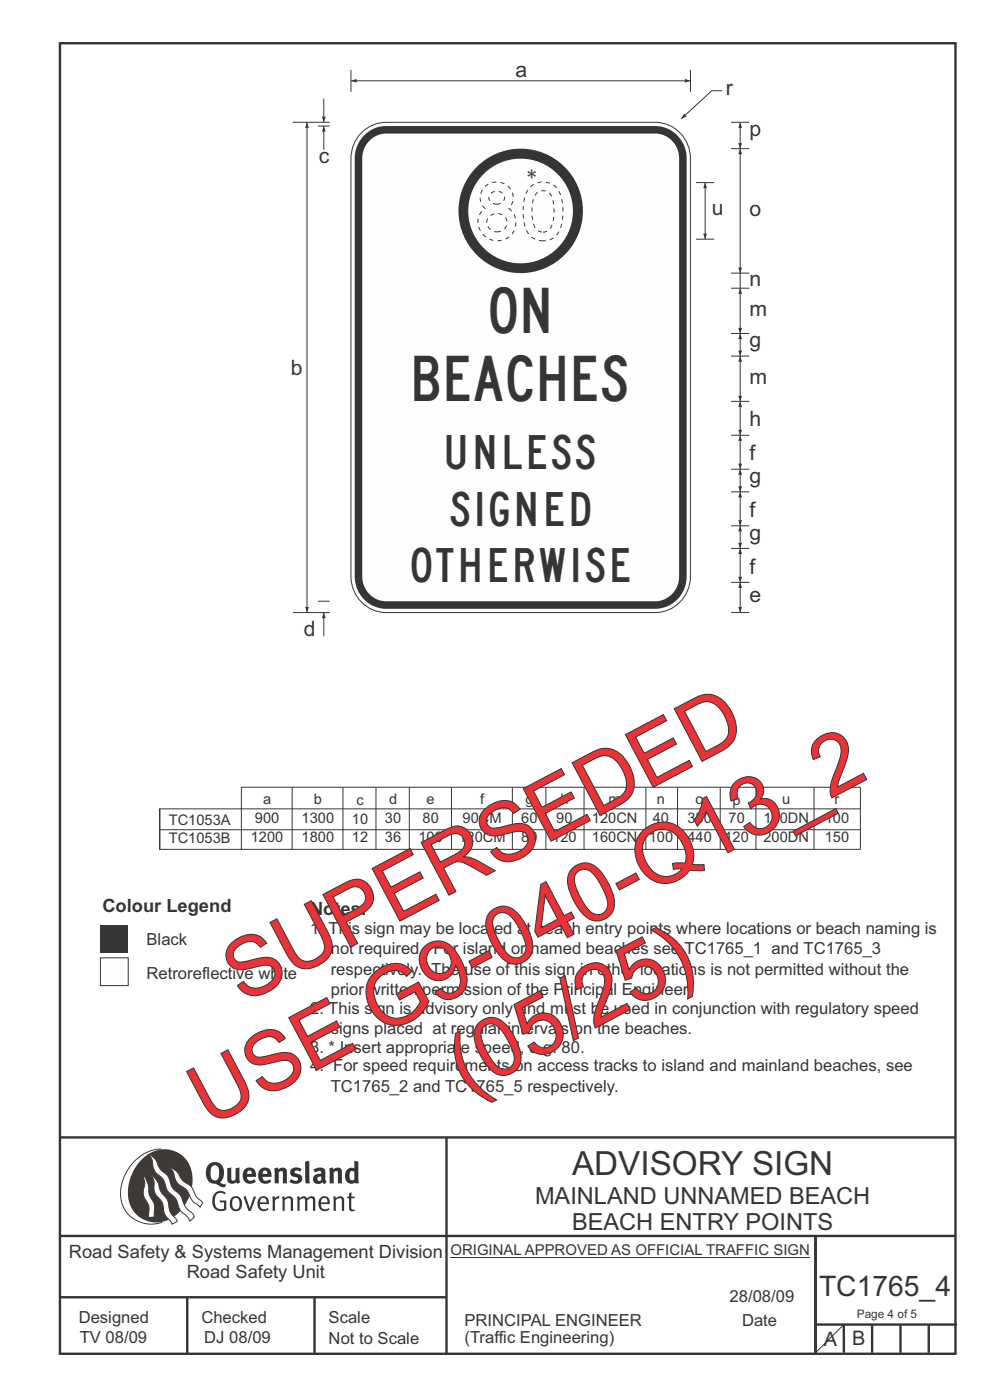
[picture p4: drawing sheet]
<svg xmlns="http://www.w3.org/2000/svg" width="210mm" height="297mm" viewBox="0 0 210 297" stroke-linecap="round" stroke-linejoin="round" font-family="sans-serif">
<g fill="none" stroke="#373435" stroke-width=".51">
<path d="M12.7 9.2h190v278h-190zM12.7 241.3h190M94.7 241.4v45.8M12.7 275.2h82M12.7 262.2h190.1M39.7 275.2v12M66.7 275.2v12M173 262.1v24.8M173 281h30M179 281v6M185 281v6M191 281v6"/>
<path d="M197 281v6"/>
</g>
<g fill="none" stroke="#373435" stroke-width=".21">
<path d="M33.9 176h148.6M62 167v13.2M72.7 167v13.2M79.7 167v13.2M86.8 167v13.2M95.8 167v13.2M108.7 167v13.2M115.8 167v13.2M123.9 167v13.2M137 167v13.2M143.7 167v13.2M152.8 167v13.2"/>
<path d="M160.3 167v13.2M172.7 167v13.2M182.5 171.6h-148.6v8.6h148.6v-13.2h-131.3v13.2M95.5 266.7h76.3"/>
</g>
<path d="M21.3 196.2h5.9v5.9h-5.9z" fill-rule="evenodd" fill="#373435"/>
<g fill="#fefefe" stroke="#373435" stroke-width=".21">
<path d="M21.3 203.2h5.9v5.9h-5.9z" fill-rule="evenodd"/>
<path d="M77 27.8a7.4 7.4 0 0 1 4.9-1.9h57.1a7.6 7.6 0 0 1 7.4 7.7v88.7a7.6 7.6 0 0 1-7.4 7.6h-57.1a7.6 7.6 0 0 1-7.5-7.6v-88.7a7.7 7.7 0 0 1 2.6-5.8z" fill-rule="evenodd"/>
</g>
<path d="M77.2 28.7a6.6 6.6 0 0 1 4.7-2h57a6.8 6.8 0 0 1 6.7 6.9v88.7a6.8 6.8 0 0 1-6.7 6.8h-57a6.8 6.8 0 0 1-6.7-6.8v-88.7a6.9 6.9 0 0 1 2-4.9z" fill-rule="evenodd" fill="#373435"/>
<path d="M78.4 29.9a5 5 0 0 1 3.6-1.6h56.9a5.2 5.2 0 0 1 5.1 5.3v88.7a5.2 5.2 0 0 1-5.1 5.2h-56.9a5.2 5.2 0 0 1-5.2-5.2v-88.7a5.3 5.3 0 0 1 1.6-3.7z" fill-rule="evenodd" fill="#fefefe"/>
<path d="M74.4 17.1h72.1" fill="none" stroke="#373435" stroke-width=".21"/>
<g fill="#373435">
<path d="M145.3 16.7l1.2 .4-1.2 .4z"/>
<path d="M74.4 17.1l1.2-.4v.8z"/>
</g>
<path d="M65.1 25.9v104" fill="none" stroke="#373435" stroke-width=".21"/>
<g fill="#373435">
<path d="M65.1 25.9l.4 1.2h-.8z"/>
<path d="M64.7 128.8h.8l-.4 1.1z"/>
</g>
<path d="M62.1 25.9h7.8M67.4 26.7h2.5M68.7 26.7v5.1M67.4 127.5h2.5" fill="none" stroke="#373435" stroke-width=".21"/>
<path d="M68.7 26.7l.4 1.2h-.8z" fill="#373435"/>
<path d="M68.7 20.9v5" fill="none" stroke="#373435" stroke-width=".21"/>
<path d="M68.3 24.8h.8l-.4 1.1z" fill="#373435"/>
<path d="M74.4 14.8v4.7M153.2 19.2h-2.2l-6.5 6" fill="none" stroke="#373435" stroke-width=".21"/>
<path d="M145.1 24.1l.5 .6-1.1 .5z" fill="#373435"/>
<path d="M146.5 14.8v4.7M155.1 31.5h3.8M157 123.5v6.4" fill="none" stroke="#373435" stroke-width=".21"/>
<g fill="#373435">
<path d="M157 123.5l.4 1.2h-.8z"/>
<path d="M156.6 128.8h.8l-.4 1.1z"/>
</g>
<path d="M157 25.9v5.6" fill="none" stroke="#373435" stroke-width=".21"/>
<g fill="#373435">
<path d="M157 25.9l.4 1.2h-.8z"/>
<path d="M156.6 30.4h.8l-.4 1.1z"/>
</g>
<path d="M157 31.5v26.4" fill="none" stroke="#373435" stroke-width=".21"/>
<g fill="#373435">
<path d="M157 31.5l.4 1.2h-.8z"/>
<path d="M156.6 56.8h.8l-.4 1.1z"/>
</g>
<path d="M157 116.3v7.2" fill="none" stroke="#373435" stroke-width=".21"/>
<g fill="#373435">
<path d="M157 116.3l.4 1.2h-.8z"/>
<path d="M156.6 122.4h.8l-.4 1.1z"/>
</g>
<path d="M157 85.1v7.2" fill="none" stroke="#373435" stroke-width=".21"/>
<g fill="#373435">
<path d="M157 85.1l.4 1.2h-.8z"/>
<path d="M156.6 91.2h.8l-.4 1.1z"/>
</g>
<path d="M157 75.5v9.6" fill="none" stroke="#373435" stroke-width=".21"/>
<g fill="#373435">
<path d="M157 75.5l.4 1.2h-.8z"/>
<path d="M156.6 84h.8l-.4 1.1z"/>
</g>
<path d="M157 104.3v7.2" fill="none" stroke="#373435" stroke-width=".21"/>
<g fill="#373435">
<path d="M157 104.3l.4 1.2h-.8z"/>
<path d="M156.6 110.4h.8l-.4 1.1z"/>
</g>
<path d="M157 111.5v4.8" fill="none" stroke="#373435" stroke-width=".21"/>
<g fill="#373435">
<path d="M157 111.5l.4 1.2h-.8z"/>
<path d="M156.6 115.2h.8l-.4 1.1z"/>
</g>
<path d="M149.6 38.7v12M155.1 25.9h3.8M155.1 57.9h3.8M157 57.9v3.2M155.1 75.5h3.8M155.1 85.1h3.8M155.1 116.3h3.8M155.1 111.5h3.8M155.1 104.3h3.8M155.1 123.5h3.8" fill="none" stroke="#373435" stroke-width=".21"/>
<g fill="#373435">
<path d="M149.6 38.7l.4 1.2h-.8z"/>
<path d="M149.2 49.6h.8l-.4 1.1z"/>
</g>
<path d="M147.6 38.7h3.9M147.6 50.7h3.9M157 92.3v7.2M155.1 129.9h3.8" fill="none" stroke="#373435" stroke-width=".21"/>
<g fill="#373435">
<path d="M157 92.3l.4 1.2h-.8z"/>
<path d="M156.6 98.4h.8l-.4 1.1z"/>
</g>
<path d="M157 99.5v4.8" fill="none" stroke="#373435" stroke-width=".21"/>
<g fill="#373435">
<path d="M157 99.5l.4 1.2h-.8z"/>
<path d="M156.6 103.2h.8l-.4 1.1z"/>
</g>
<path d="M157 70.7v4.8M155.1 99.5h3.8M155.1 92.3h3.8" fill="none" stroke="#373435" stroke-width=".21"/>
<g fill="#373435">
<path d="M157 70.7l.4 1.2h-.8z"/>
<path d="M156.6 74.4h.8l-.4 1.1z"/>
</g>
<path d="M155.1 70.7h3.8M157 61.1v9.6" fill="none" stroke="#373435" stroke-width=".21"/>
<g fill="#373435">
<path d="M157 61.1l.4 1.2h-.8z"/>
<path d="M156.6 69.6h.8l-.4 1.1z"/>
</g>
<path d="M155.1 61.1h3.8M68.7 129.9v5.1" fill="none" stroke="#373435" stroke-width=".21"/>
<path d="M68.7 129.9l.4 1.2h-.8z" fill="#373435"/>
<path d="M62.1 129.9h7.8" fill="none" stroke="#373435" stroke-width=".21"/>
<path d="M97.2 44.7a13.2 13.2 0 0 0 26.4 0 13.2 13.2 0 0 0-26.4 0zM99.3 44.8a11.1 11.1 0 0 0 22.2 0 11.1 11.1 0 0 0-22.2 0z" fill-rule="evenodd" fill="#373435"/>
<path d="M34.2 243.7a9.5 9.5 0 0 0-8.6 10.5 6.5 6.5 0 0 0 8.8 5.1" fill="none" stroke="#3d3a38" stroke-width=".21"/>
<path d="M30.1 245.9a6.1 6.1 0 0 1 7.3-1.6 6.1 6.1 0 0 1 3.4 6.7 8.8 8.8 0 0 1-7.2 8.3 6.1 6.1 0 0 1-6.4-7.5 10.5 10.5 0 0 1 2.9-5.9z" fill-rule="evenodd" fill="#3d3a38"/>
<g fill="#fefefe" stroke="#3d3a38" stroke-width=".21">
<path d="M30.4 249.4l.3 .3 .6 1.2 .4 2.5 1 2 .1 2.7-1.2 .2-.1-2.5-.9-1.8-.2-.7 .3-2.4z" fill-rule="evenodd"/>
<path d="M36 247.7l.5 .2 .9 .5 1.3 1.9 1.9 1.5 1.1 2.1 1.3 1.2-.6 1-1.6-1.4-1.2-2.3-1.9-1.4-.6-.9-.4-1.5z" fill-rule="evenodd"/>
<path d="M31.6 244.9l.4 .2 .9 .8 1.1 2 1.6 1.6 1 2.4 1.6 1.6 1.2 2.6 1.6 1.6 .2 .5-.9 .8-.5-.9-1.6-1.5-1-2.4-1.7-1.6-.9-2.4-1.7-1.7-.4-1-.3-1.6z" fill-rule="evenodd"/>
<path d="M32.2 249.4l.5 .3 .7 1 .7 2.1 1.5 1.9 .5 2.4 1.5 1.8v.2l-1.1 .6-1.6-2.1-.6-2.6-1.4-1.9-.2-.9-.1-1.7z" fill-rule="evenodd"/>
</g>
<g fill="#373435">
<path d="M45.6 253.1l.5-.3 .7-.2 .6 .1 .5 .3-.2 .4-.9-.4-.8 .3-.3 .6-.1 1.1 .1 .7 .3 .5 .5 .3h.6l.4-.2v-1.2h-.8l-.1-.4h1.4v1.9l-.7 .3h-.8l-.6-.2-.5-.5-.3-.8-.1-.9 .2-.8z" fill-rule="evenodd"/>
<path d="M49.5 254.3l.7-.2 .5 .5 .1 1.3-.2 .4-.3 .2h-.5l-.4-.4-.1-1.1zM49.2 254.1l-.5 1 .3 1.2 .7 .6 1-.1 .4-.4 .2-.6v-.8l-.2-.6-.3-.4-.5-.2h-.6z" fill-rule="evenodd"/>
<path d="M51.6 253.8l.5-.1 .9 2.6 .8-2.5h.5l-1.1 3.1h-.5z" fill-rule="evenodd"/>
<path d="M55.4 254.3l.4-.2 .4 .1 .3 .3v.6h-1.4zM55.1 254.1l-.5 .9v.7l.3 .7 .4 .3 .5 .2 1.1-.3 .1-.1-.2-.3-.6 .3-.7-.1-.3-.3-.1-.6v-.1h1.9l-.2-1.2-.8-.5-.5 .1z" fill-rule="evenodd"/>
<path d="M57.7 253.9l.5-.2 .1 .5 .4-.4h.6l-.2 .5h-.4l-.4 .4v2.2h-.5z" fill-rule="evenodd"/>
<path d="M59.8 253.9l.5-.1a.24 .24 0 0 0 .1 .4 .24 .24 0 0 0 .3-.3l.8-.1 .6 .4 .1 2.7h-.5v-2.4l-.2-.2-.3-.1-.8 .4v2.3h-.5z" fill-rule="evenodd"/>
<path d="M63 253.9l.5-.1a.24 .24 0 0 0 .1 .3 .24 .24 0 0 0 .3-.2l.6-.2 .5 .3a.23 .23 0 0 0 .2 .2 .23 .23 0 0 0 .2-.2l.8-.2 .6 .4 .1 2.7h-.5v-2.4l-.1-.2-.3-.1-.8 .4v2.3h-.5v-2.4l-.1-.2-.3-.1-.8 .4v2.3h-.4z" fill-rule="evenodd"/>
<path d="M68.3 254.3l.5-.2 .4 .1 .3 .9h-1.4zM68 254.1l-.5 .9 .1 .7 .2 .7 .4 .3 .4 .2 1.1-.2 .2-.2-.2-.3-.6 .3-.7-.1-.3-.4v-.6h1.9l-.2-1.1-.4-.4-.5-.2-.5 .1z" fill-rule="evenodd"/>
<path d="M70.6 253.9l.5-.1a.24 .24 0 0 0 .2 .4 .24 .24 0 0 0 .3-.3l.8-.1 .5 .4 .1 2.7h-.5v-2.4l-.1-.2-.3-.1-.9 .4v2.3h-.4z" fill-rule="evenodd"/>
<path d="M74.1 253.1l.5-.2-.1 .9h.8l-.2 .4h-.6v2.1l.2 .3 .5-.1 .1 .3-.3 .1h-.6l-.3-.4-.1-2.3h-.4v-.4h.4z" fill-rule="evenodd"/>
<path d="M45 247.4l.4-.2h.4l.6 .6v1.8l-.2 .5-.3 .3-.8-.1-.3-.5-.1-1.5zM44.3 247l-.4 .6-.2 .9v.9l.4 .9 .6 .6 1 .2 1.6 .8 .4-.1 .3-.6h-.6l-.8-.4 .7-.9 .2-1.5a1.91 1.91 0 0 0-1.1-1.7 1.91 1.91 0 0 0-2.1 .3z" fill-rule="evenodd"/>
<path d="M48.2 247.8l.9-.2v2.5l.1 .3 .3 .1 .5-.4v-2.3l.8-.1v2.5l.2 .6-.7 .2a.39 .39 0 0 0-.7 .1l-.8-.1-.5-.4z" fill-rule="evenodd"/>
<path d="M52.6 248.4l.3-.1 .3 .1 .2 .6h-1zM51.9 248l-.3 .5-.1 .8 .1 .7 .3 .6 .5 .4 .6 .1 .7-.1 .6-.3-.4-.6-.4 .3-.5 .1-.4-.2-.2-.4v-.3h1.9l-.1-1-.3-.6-1-.3h-.5z" fill-rule="evenodd"/>
<path d="M55.9 248.4l.3-.1 .3 .1 .2 .6h-1zM55.2 248l-.3 .6-.1 .8 .1 .7 .3 .5 .5 .4 .6 .1 .7-.1 .5-.3-.3-.6-.6 .3h-.5l-.4-.5v-.3h1.9l-.1-.9-.3-.7-.5-.2-.5-.1h-.5z" fill-rule="evenodd"/>
<path d="M58.1 247.9l.8-.3 .1 .5 1-.4 .7 .3 .1 .5 .1 2.5h-.9v-2.2l-.2-.4-.7 .3v2.3h-.8z" fill-rule="evenodd"/>
<path d="M61.8 248l.9-.4 1.3 .3-.3 .6-.9-.2-.3 .2 .1 .3 1 .4 .4 .4 .1 .7-.5 .6-1 .2-1.2-.4 .3-.6 1 .4 .3-.1 .2-.2-.1-.4-1-.2-.4-.3-.2-.7z" fill-rule="evenodd"/>
<path d="M67.4 249.7l.8-.1-.1 .7-.3 .2h-.3l-.2-.4zM66.5 248.1l.3 .6 .8-.3 .5 .1a.35 .35 0 0 1 0 .5 .35 .35 0 0 1-.5 0l-1 .4-.2 .9 .2 .5 .3 .2 1.1 .1a.49 .49 0 0 1 .8 .1l.5-.5-.3-.4v-1.8l-.2-.5-.4-.3h-.6z" fill-rule="evenodd"/>
<path d="M69.8 247.9l.8-.3 .1 .5 1-.4 .7 .3 .1 .5v2.5h-.8v-2.3l-.3-.3-.6 .3v2.3h-.9z" fill-rule="evenodd"/>
<path d="M74.4 248.5l.3-.1 .5 .2v1.6l-.4 .2-.4-.1-.2-.3v-1zM75.1 246.3v1.2a.19 .19 0 0 1 0 .3 .19 .19 0 0 1-.3-.1l-.8 .1-.6 .6-.2 .8 .1 1.1 .3 .5 .6 .3h.6l.5-.3 .1 .2h.7l-.1-4.6z" fill-rule="evenodd"/>
<path d="M64.7 246.4l.9-.2 .1 4.8h-.8l-.1-.3z" fill-rule="evenodd"/>
</g>
<path d="M179 281l-6 5.9" fill="none" stroke="#373435" stroke-width=".21"/>
<g font-size="17.6" fill="#ed3237">
<text x="51.5" y="213" transform="rotate(-28 51.5 213)">SUPERSEDED</text>
<text x="99" y="232.5" transform="rotate(-28 99 232.5)">(05/25)</text>
<text x="44.3" y="239.1" transform="rotate(-28 44.3 239.1)">USE G9-040-Q13_2</text>
</g>
<text font-size="12" fill="#373435" x="101.4" y="50.9">80</text>
<g font-size="9.6" fill="#373435">
<text x="104" y="70.7">ON</text>
<text x="87.9" y="85.1">BEACHES</text>
</g>
<g font-size="7.2" fill="#373435">
<text x="94.7" y="99.5">UNLESS</text>
<text x="95.7" y="111.5">SIGNED</text>
<text x="87.3" y="123.5">OTHERWISE</text>
</g>
<text font-size="7.1" fill="#373435" x="121.3" y="249.3">ADVISORY SIGN</text>
<text font-size="6" fill="#373435" x="173.7" y="275">TC1765_4</text>
<text font-size="5.3" fill="#373435" x="111.7" y="39.8">*</text>
<g font-size="5" fill="#373435">
<text x="113.5" y="255.3">MAINLAND UNNAMED BEACH</text>
<text x="121.3" y="260.9">BEACH ENTRY POINTS</text>
</g>
<g font-size="4.5" fill="#373435">
<text x="109.3" y="16.3">a</text>
<text x="154" y="20.1">r</text>
<text x="158.9" y="28.9">p</text>
<text x="67.6" y="34.6">c</text>
<text x="151" y="45.7">u</text>
<text x="158.9" y="45.7">o</text>
<text x="158.9" y="60.6">n</text>
<text x="158.9" y="67">m</text>
<text x="158.9" y="73.7">g</text>
<text x="61.7" y="79.6">b</text>
<text x="158.9" y="81.4">m</text>
<text x="158.9" y="90.4">h</text>
<text x="158.9" y="97.7">f</text>
<text x="158.9" y="102.5">g</text>
<text x="158.9" y="109.7">f</text>
<text x="158.9" y="114.5">g</text>
<text x="158.9" y="121.7">f</text>
<text x="158.9" y="127.7">e</text>
<text x="64.5" y="134.9">d</text>
</g>
<g font-size="4.2" fill="#373435">
<text x="174.7" y="285.5">A</text>
<text x="180.7" y="285.4">B</text>
</g>
<g font-size="3.9" fill="#373435">
<text x="21.7" y="193.4">Colour Legend</text>
<text x="65.8" y="194.1">Notes:</text>
<text x="14.6" y="266.8">Road Safety &amp; Systems Management Division</text>
<text x="39.6" y="271.1">Road Safety Unit</text>
</g>
<g font-size="3.5" fill="#373435">
<text x="31.1" y="200.4">Black</text>
<text x="65.8" y="198.1">1. This sign may be located at beach entry points where locations or beach naming is</text>
<text x="70.2" y="202.5">not required. For island or named beaches see TC1765_1 and TC1765_3</text>
<text x="31.1" y="207.8">Retroreflective white</text>
<text x="70.2" y="206.8">respectively. The use of this sign in other locations is not permitted without the</text>
<text x="65.8" y="215.1">2. This sign is advisory only and must be used in conjunction with regulatory speed</text>
<text x="70.2" y="211.1">prior written permission of the Principal Engineer.</text>
<text x="70.2" y="219.4">signs placed at regular intervals on the beaches.</text>
<text x="65.8" y="223.3">3. * Insert appropriate speed, e.g. 80.</text>
<text x="65.8" y="227.3">4. For speed requirements on access tracks to island and mainland beaches, see</text>
<text x="70.2" y="231.6">TC1765_2 and TC1765_5 respectively.</text>
<text x="16.7" y="280.6">Designed</text>
<text x="42.7" y="280.6">Checked</text>
<text x="69.7" y="280.6">Scale</text>
<text x="98.5" y="281.3">PRINCIPAL ENGINEER</text>
<text x="154.7" y="276.1">28/08/09</text>
<text x="157.4" y="281.2">Date</text>
<text x="16.9" y="284.8">TV 08/09</text>
<text x="43.3" y="284.9">DJ 08/09</text>
<text x="69.7" y="285.2">Not to Scale</text>
<text x="98.5" y="284.8">(Traffic Engineering)</text>
</g>
<text font-size="3.2" fill="#373435" x="95.5" y="266.3">ORIGINAL APPROVED AS OFFICIAL TRAFFIC SIGN</text>
<g font-size="3.1" fill="#373435">
<text x="55.8" y="170.7">a</text>
<text x="66.6" y="170.7">b</text>
<text x="75.6" y="170.7">c</text>
<text x="82.5" y="170.7">d</text>
<text x="90.5" y="170.7">e</text>
<text x="101.8" y="170.6">f</text>
<text x="111.4" y="170.6">g</text>
<text x="118.9" y="170.7">h</text>
<text x="129.1" y="170.6">m</text>
<text x="139.3" y="170.7">n</text>
<text x="147.5" y="170.6">o</text>
<text x="155.4" y="170.7">p</text>
<text x="165.9" y="170.7">u</text>
<text x="177" y="170.7">r</text>
<text x="35.8" y="174.9">TC1053A</text>
<text x="35.8" y="178.9">TC1053B</text>
<text x="53.2" y="178.6">1200</text>
<text x="54.1" y="174.6">900</text>
<text x="64" y="174.6">1300</text>
<text x="64" y="178.6">1800</text>
<text x="74.6" y="174.7">10</text>
<text x="74.6" y="178.7">12</text>
<text x="81.6" y="174.6">30</text>
<text x="81.6" y="178.6">36</text>
<text x="88.8" y="178.6">100</text>
<text x="89.6" y="174.6">80</text>
<text x="97.2" y="178.6">120CM</text>
<text x="98.1" y="174.6">90CM</text>
<text x="110.6" y="174.6">60</text>
<text x="110.6" y="178.6">80</text>
<text x="117.1" y="178.6">120</text>
<text x="118" y="174.6">90</text>
<text x="125.6" y="174.6">120CN</text>
<text x="125.6" y="178.6">160CN</text>
<text x="137.6" y="178.6">100</text>
<text x="138.5" y="174.6">40</text>
<text x="145.8" y="174.6">330</text>
<text x="145.8" y="178.6">440</text>
<text x="153.7" y="178.6">120</text>
<text x="154.5" y="174.6">70</text>
<text x="161.9" y="174.6">150DN</text>
<text x="161.9" y="178.6">200DN</text>
<text x="175" y="174.6">100</text>
<text x="175" y="178.6">150</text>
</g>
<text font-size="2.5" fill="#373435" x="181.7" y="279.7">Page 4 of 5</text>
</svg>
